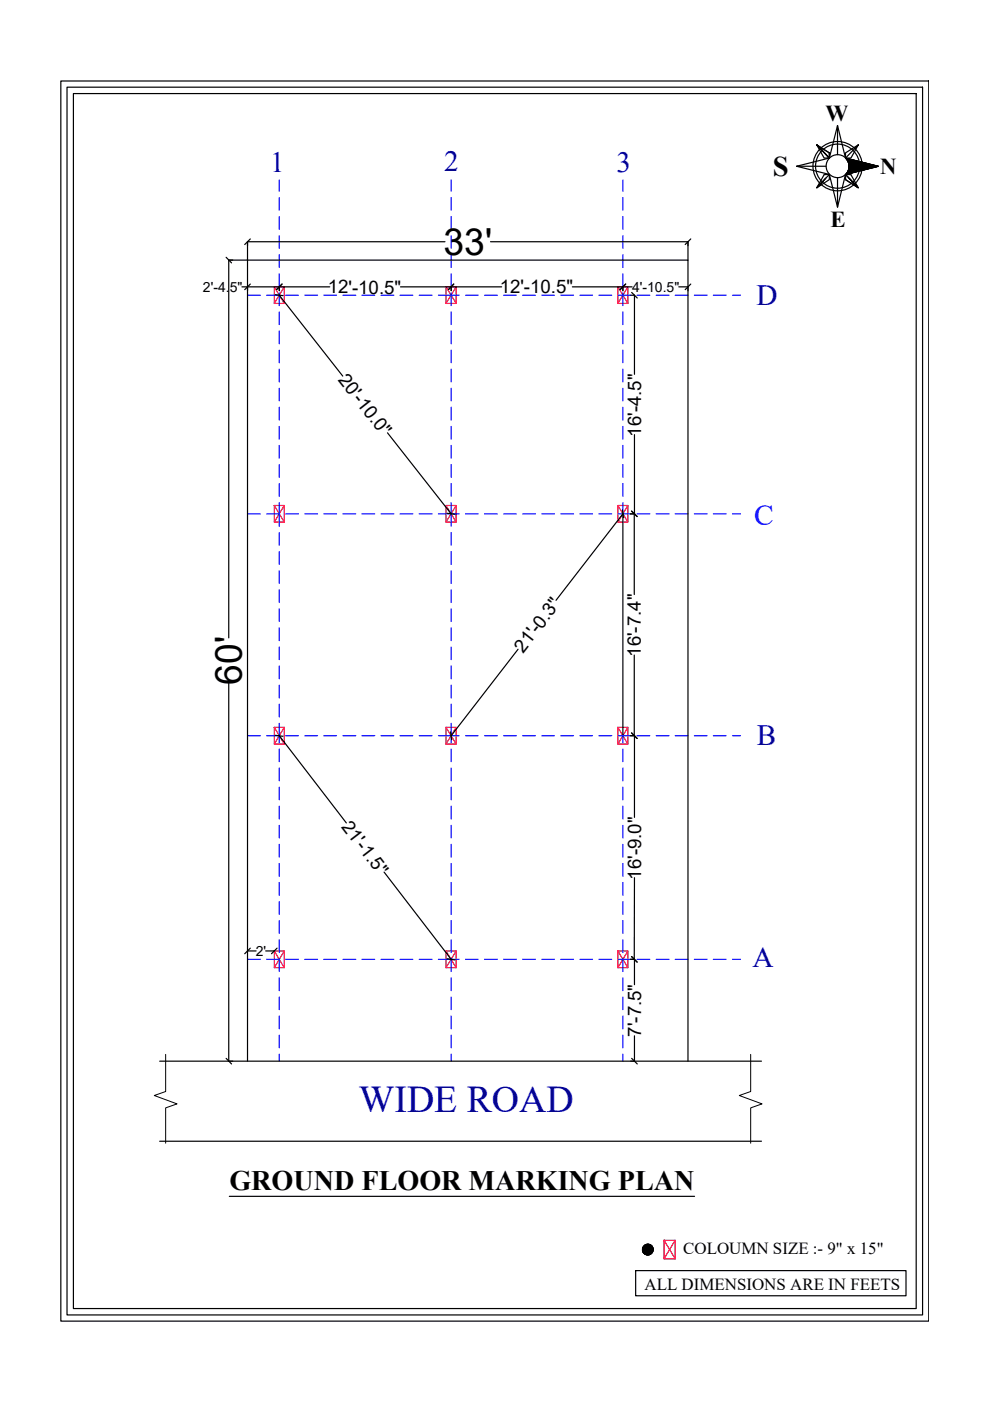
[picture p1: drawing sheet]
<svg xmlns="http://www.w3.org/2000/svg" width="210mm" height="297mm" viewBox="0 0 210 297" stroke-linecap="round" stroke-linejoin="round" font-family="sans-serif">
<!-- layer: 0 -->
<g fill="none" stroke="#000" stroke-width=".25">
<path d="M12.9 17.2h184v262.9h-184zM14.2 18.5h181.4v260.3h-181.4zM15.6 19.8h178.7v257.6h-178.7zM168.9 35.2h6.2M173.2 30.7l2.6 2.8v-1.1l-2.6-1.7 2.6 2.8h-1.1zM173.3 30.8l2.5 1.6v1.1zM175.8 37h-1.1l-1.5 2.8 2.6-2.8v1.1l-2.6 1.7 1.9-2M177.6 26.6v6.2M177.6 37.7v6.2M179.3 33.5l6.9 1.7-6.9 1.8M179.3 33.5l-1.7-6.9-1.8 6.9-6.9 1.7 6.9 1.8 1.8 6.9 1.7-6.9M179.3 37h1.1l1.6 2.8-2.7-2.8v1.1l2.7 1.7-2-2"/>
<path d="M179.3 37l2.5 2.7-2.5-1.6zM179.3 33.6h.1M179.4 33.6h.1M179.4 33.7l.1-.1-.1 .1M179.4 36.8l2.7-2.6-2.8 2.8M179.4 36.9l2.7-2.7-2.7 2.8M179.4 33.7l.2-.1-.1 .1M179.5 33.8l.2-.2-.2 .2M179.6 36.9l2.6-2.6-2.6 2.6M179.6 33.6l-.1 .2M179.7 33.6l-.1 .3M179.7 34.1l.4-.4-.4 .4"/>
<path d="M179.7 36.4l2.2-2.2-2.2 2.2M179.8 34.3l.5-.5-.5 .5M179.8 36.9l2.5-2.6-2.6 2.6M179.9 33.7l-.3 .2M179.9 33.7l-.3 .3 .3-.3M179.9 34.5l.7-.6-.7 .7M179.9 34.8l1-.9-.9 1M179.9 35.8l1.7-1.7-1.7 1.7M179.9 35.9l1.9-1.8-1.9 2M180 35l1-1-1 1M180 35.5l1.5-1.4zM180 35.2h6.2"/>
<path d="M180 33.7l-.4 .3M180.1 33.7l-.4 .4M180.2 33.8l-.5 .4M180.2 33.8l-.4 .4M180.3 33.8l-.5 .5M180.4 33.8l-.5 .6M180.5 33.8l-.6 .6 .6-.5M180.5 33.9l-.6 .6M180.7 33.9l-.8 .8M180.8 33.9l-.9 .8M180.8 33.9l-.9 .9M180.9 33.9l-.9 1 1-1"/>
<path d="M181 34l-1 1M181.1 34l-1.1 1.1M181.1 36.5l2.1-2-2 2M181.2 34l-1.2 1.2M181.3 34l-1.3 1.3M181.3 34.1l-1.3 1.3M181.4 34.1l-1.4 1.4M181.5 34.1l-1.5 1.5M181.6 34.1l-1.6 1.6M181.6 34.1l-1.7 1.6M181.8 34.1l-1.9 2M181.8 34.2l-2 2"/>
<path d="M181.9 34.2l-2.1 2.1M181.9 35.2l.8-.8-2.2 2.3M181.9 35.2l-1.5 1.5M181.9 35.2l.9-.8-2.2 2.3M181.9 35.2l-1.4 1.5M182 34.2l-2.4 2.4M182 30.7l-2.7 1.7v1.1M182 30.7l-1.6 2.8h-1.1zM182.1 36.3l1.6-1.6-1.7 1.6M182.1 35.2l-1.4 1.4M182.1 36.3h.1M182.1 36.3l1.7-1.6-1.6 1.6"/>
<path d="M182.1 35.2l-1.3 1.4M182.2 34.3l-2.7 2.6M182.2 35.8l-.6 .6M182.2 36l-.4 .4M182.2 35.6l1.1-1.1-2 2M182.2 35.3l-1.2 1.3M182.2 35.5l-.9 1M182.2 35.6l-.9 .9M182.3 34.3l-2.7 2.6M182.3 35.2l.8-.7-2 2.1zM182.3 36.2l1.6-1.5zM182.4 34.3l-2.5 2.6"/>
<path d="M182.4 34.3l-2.5 2.5M182.5 34.3l-2.5 2.5 2.5-2.4M182.5 34.4l-2.4 2.4M182.5 36.2l1.5-1.5zM182.6 34.4l-2.4 2.4M182.6 34.4l-2.4 2.4 2.5-2.4-2.4 2.3M182.7 34.4l-2.3 2.3M182.9 34.4l-.9 .8M182.9 34.4l-2.2 2.2M183 34.4l-.9 .8M183 34.4l-2.1 2.2M183 36.1l1.3-1.3-1.2 1.3"/>
<path d="M183 34.5l-2.1 2.1M183.1 34.5l-.9 .8M183.2 36l1.2-1.2-1.2 1.2M183.2 34.5l-1 1M183.3 34.5l-1.9 2M183.3 36l1.2-1.2-1.2 1.2M183.4 34.6l-1.9 1.8 .7-.6M183.4 34.6l-1.2 1.2M183.5 34.6l-1.9 1.8M183.5 34.6l-1.8 1.8M183.5 35.9l1.1-1-1.1 1M183.5 34.6l-1.3 1.4"/>
<path d="M183.6 34.6l-1.4 1.4M183.6 34.6l-1.5 1.5M183.6 34.6l-1.7 1.8M183.7 34.6l-1.6 1.5M183.8 34.7l-1.6 1.6M183.8 35.8l1-.9-1 1M183.9 35.8l.9-.9-.8 .9M183.9 34.7l-1.5 1.5M184 34.7l-1.6 1.5M184 35.8l.9-.8-.8 .8M184.1 34.7l-1.5 1.5M184.1 34.7l-1.4 1.4"/>
<path d="M184.1 34.7l-1.4 1.4 1.5-1.4-1.3 1.4M184.2 34.8l-1.3 1.3M184.3 34.8l-1.3 1.3M184.3 34.8l-1.2 1.3M184.3 35.7l.8-.7-.8 .8M184.5 34.8l-1.1 1.2M184.6 34.9l-1.1 1.1M184.6 34.9l-1 1M184.7 34.9l-1 1M184.7 35.6l.5-.6-.6 .7M184.8 35.6l.6-.6-.6 .6M184.9 35l-.8 .8"/>
<path d="M184.9 35.6l.5-.5-.4 .5M185 35l-.8 .8 .8-.8M185.1 35.5l.4-.4-.4 .4M185.1 35l-.7 .7 .8-.7M185.2 35l-.7 .7M185.2 35l-.6 .7M185.3 35l-.6 .6M185.4 35.1l-.5 .5M185.5 35.4l.3-.2-.2 .2M185.6 35.1l-.4 .4M185.6 35.1l-.3 .4M185.7 35.1l-.3 .4"/>
<path d="M185.7 35.2l-.3 .3 .4-.3M185.8 35.4l.2-.2-.2 .2M185.9 35.2l-.2 .2M186 35.2l-.1 .1 .1-.1M186 35.3h.1M186.1 35.2v.1M186.2 35.2v.1M47.9 54.6l1.2 1.1M48.5 55.1h.8M52.5 52.1v-.9v3.9h-4v80.1M52.5 51.3h41.8M53.1 50.7l-1.2 1.1"/>
<path d="M104 51.3h41.9M145.9 51.2v3.9M146.5 50.7l-1.2 1.1M51.3 60.8h7.9M53.1 60.2l-1.2 1.2M58.4 62.5l1.6 .2M59.2 60.8v.8M59.2 60.8h10.7M59.3 62.6l13.4 17.1M59.8 60.2l-1.2 1.2M84.9 60.8h21.5M95.7 60.8v.8"/>
<path d="M96.2 60.2l-1.1 1.2M121.4 60.8h12.6M132.1 60.8v.9M132.7 60.2l-1.2 1.2M133.7 62.6h.9M133.9 62l1.2 1.2M134.5 62.6v16.8M143.9 60.8h2v.9M146.5 60.2l-1.2 1.2M82.2 91.8l13.5 17.2M134.5 92.1v16.9M94.8 108.8l1.7 .2"/>
<path d="M95.7 108.9v.1M96.7 108.7v.9M132 108.1l.2 1.7M132.1 109v47M132.1 109h.1M132.1 109l-14.2 18.3M133.7 109h.9M133.9 108.4l1.2 1.1M134.5 109v17.1M109.8 137.7l-14.1 18.3M134.5 138.9v17.1M48.5 144.9v80.1"/>
<path d="M58.4 155.9l1.6 .2M59.3 155.9l14.1 18.6M95.5 155.2l.2 1.6M133.7 156h.9M133.9 155.4l1.2 1.2M134.5 156v17.3M81.4 184.9l14.2 18.5M134.5 186.1v17.3M52.5 201.6h1.8M53.1 201l-1.2 1.2M58.2 201.6h-1.9M58.7 201l-1.1 1.2"/>
<path d="M94.8 203.3l1.7 .2M133.7 203.4h.9M133.9 202.8l1.2 1.2M134.5 203.4v5.4M134.5 219.6v5.4M33.9 225h127.5M47.9 224.4l1.2 1.2M52.5 225v-169.9h93.4v169.9M133.9 224.4l1.2 1.2M33.9 242h127.5M48.6 253.6h98.7M134.8 269.4h57.3v5.3h-57.3z"/>
<path d="M136.3 265.5l1.6-1.6-1.6 1.6M136.4 265.5l1.6-1.5-1.6 1.5M136.6 265.8l1.6-1.7-1.6 1.7M136.6 265.8l1.6-1.6-1.6 1.6M136.7 264l-.3 .3M136.9 263.9l-.6 .6M137 263.8l-.7 .8M137 263.8l-.7 .9M137.1 263.8l-.9 .9M137.3 263.8l-1.1 1.1M137.4 263.8l-1.2 1.2M137.5 263.8l-1.3 1.3"/>
<path d="M137.6 263.8l-1.4 1.4M137.6 263.8l-1.3 1.4M137.7 263.8l-1.4 1.4M137.8 263.9l-1.5 1.5 1.4-1.6-1.4 1.5M137.9 263.9l-1.6 1.6M138 264l-1.6 1.6M138.1 264.1l-1.6 1.6 1.6-1.6M138.1 264.1l-1.6 1.6M138.2 264.2l-1.6 1.6M138.2 265.6l-.2 .2M138.3 264.4l-1.5 1.5 1.5-1.5M138.3 264.3l-1.6 1.6"/>
<path d="M138.3 264.4l-1.5 1.5M138.3 265.5l-.4 .4M138.4 264.4l-1.6 1.6 1.6-1.5-1.4 1.5M138.4 264.7l-1.3 1.4 1.4-1.4M138.4 265.2l-.7 .9M138.4 265.3l-.7 .7M138.5 264.7l-1.4 1.4M138.5 264.8l-1.3 1.3M138.5 264.9l-1.2 1.2 1.2-1.1M138.5 265l-1.1 1.1M138.5 265.1l-1 1M138.5 265.2l-.9 .9"/>
<circle cx="177.6" cy="35.2" r="4.7"/>
<circle cx="177.6" cy="35.2" r="5.2"/>
<circle cx="177.6" cy="35.2" r="2.43"/>
<circle cx="137.4" cy="264.9" r="1.12"/>
</g>
<g fill="none" stroke="#ff003f" stroke-width=".25">
<path d="M58.2 60.8h2.1v3.5h-2.1zM58.2 60.8l2.1 3.5M60.3 60.8l-2.1 3.5M94.6 60.8h2.1v3.5h-2.1zM94.6 60.8l2.1 3.5M96.7 60.8l-2.1 3.5M131 60.8h2.1v3.5h-2.1zM131 60.8l2.1 3.5M133.1 60.8l-2.1 3.5M58.2 107.2h2.1v3.5h-2.1zM58.2 107.2l2.1 3.5M60.3 107.2l-2.1 3.5"/>
<path d="M94.6 107.2h2.1v3.5h-2.1zM94.6 107.2l2.1 3.5M96.7 107.2l-2.1 3.5M131 107.2h2.1v3.5h-2.1zM131 107.2l2.1 3.5M133.1 107.2l-2.1 3.5M58.2 154.2h2.1v3.6h-2.1zM58.2 154.2l2.1 3.6M60.3 154.2l-2.1 3.6M94.6 154.2h2.1v3.6h-2.1zM94.6 154.2l2.1 3.6M96.7 154.2l-2.1 3.6"/>
<path d="M131 154.2h2.1v3.6h-2.1zM131 154.2l2.1 3.6M133.1 154.2l-2.1 3.6M58.2 201.6h2.1v3.6h-2.1zM58.2 201.6l2.1 3.6M60.3 201.6l-2.1 3.6M94.6 201.6h2.1v3.6h-2.1zM94.6 201.6l2.1 3.6M96.7 201.6l-2.1 3.6M131 201.6h2.1v3.6h-2.1zM131 201.6l2.1 3.6M133.1 201.6l-2.1 3.6"/>
</g>
<g fill="none" stroke="#00f" stroke-width=".25">
<path d="M59.2 38.2v2.3M95.7 38.2v2.3M132.1 38.2v2.3M59.2 41.9v2.7M59.2 45.9v2.7M59.2 50v2.6M59.2 54v2.7M59.2 58.1v2.6M95.7 41.9v2.7M95.7 45.9v2.7M95.7 50v2.6M95.7 54v2.7"/>
<path d="M95.7 58.1v2.6M132.1 41.9v2.7M132.1 45.9v2.7M132.1 50v2.6M132.1 54v2.7M132.1 58.1v2.6M52.5 62.6h2.7M56.5 62.6h2.8M59.2 62.1v2.7M59.2 66.2v2.6M59.2 70.2v2.7M59.2 74.2v2.7"/>
<path d="M59.2 78.3v2.7M60.6 62.6h2.7M64.6 62.6h2.7M68.7 62.6h2.7M72.7 62.6h2.7M76.7 62.6h2.7M80.8 62.6h2.7M84.8 62.6h2.7M88.9 62.6h2.7M92.9 62.6h4.5M95.7 62.1v2.7M95.7 66.2v2.6"/>
<path d="M95.7 70.2v2.7M95.7 74.2v2.7M95.7 78.3v2.7M98.7 62.6h2.7M102.7 62.6h2.7M106.8 62.6h2.7M110.8 62.6h2.7M114.9 62.6h2.6M118.9 62.6h2.7M123 62.6h2.6M127 62.6h2.7M131 62.6h2.7"/>
<path d="M132.1 62.1v2.7M132.1 66.2v2.6M132.1 70.2v2.7M132.1 74.2v2.7M132.1 78.3v2.7M135.1 62.6h2.7M139.1 62.6h2.7M143.2 62.6h2.7M147.2 62.6h2.7M151.2 62.6h2.8M155.3 62.6h1.7M59.2 82.3v2.7"/>
<path d="M59.2 86.3v2.8M59.2 90.4v2.7M59.2 94.4v2.7M59.2 98.5v2.7M95.7 82.3v2.7M95.7 86.3v2.8M95.7 90.4v2.7M95.7 94.4v2.7M95.7 98.5v2.7M132.1 82.3v2.7M132.1 86.3v2.8M132.1 90.4v2.7"/>
<path d="M132.1 94.4v2.7M132.1 98.5v2.7M52.5 109h2.7M56.5 109h2.8M59.2 106.6v5M59.2 102.5v2.7M59.2 112.9v2.7M59.2 117v2.7M60.6 109h2.7M64.6 109h2.7M68.7 109h2.7M72.7 109h2.7"/>
<path d="M76.7 109h2.7M80.8 109h2.7M84.8 109h2.7M88.9 109h2.7M92.9 109h4.5M95.7 106.6v5M95.7 102.5v2.7M95.7 112.9v2.7M95.7 117v2.7M98.7 109h2.7M102.7 109h2.7M106.8 109h2.7"/>
<path d="M110.8 109h2.7M114.9 109h2.6M118.9 109h2.7M123 109h2.6M127 109h2.7M131 109h2.7M132.1 102.5v2.7M132.1 106.6v2.4M135.1 109h2.7M139.1 109h2.7M143.2 109h2.7M147.2 109h2.7"/>
<path d="M151.2 109h2.8M155.3 109h1.7M59.2 121v2.7M59.2 125v2.7M59.2 129.1v2.7M59.2 133.1v2.7M59.2 137.2v2.7M95.7 121v2.7M95.7 125v2.7M95.7 129.1v2.7M95.7 133.1v2.7M95.7 137.2v2.7"/>
<path d="M52.5 156h2.7M56.5 156h2.8M59.2 153.4v4.1M59.2 141.2v2.7M59.2 145.3v2.7M59.2 149.3v2.7M59.2 158.8v2.7M60.6 156h2.7M64.6 156h2.7M68.7 156h2.7M72.7 156h2.7M76.7 156h2.7"/>
<path d="M80.8 156h2.7M84.8 156h2.7M88.9 156h2.7M92.9 156h4.5M95.7 153.4v4.1M95.7 141.2v2.7M95.7 145.3v2.7M95.7 149.3v2.7M95.7 158.8v2.7M98.7 156h2.7M102.7 156h2.7M106.8 156h2.7"/>
<path d="M110.8 156h2.7M114.9 156h2.6M118.9 156h2.7M123 156h2.6M127 156h2.7M131 156h2.7M132.1 156v1.5M132.1 158.8v2.7M135.1 156h2.7M139.1 156h2.7M143.2 156h2.7M147.2 156h2.7"/>
<path d="M151.2 156h2.8M155.3 156h1.7M59.2 162.8v2.8M59.2 166.9v2.7M59.2 170.9v2.7M59.2 175v2.7M59.2 179v2.7M95.7 162.8v2.8M95.7 166.9v2.7M95.7 170.9v2.7M95.7 175v2.7M95.7 179v2.7"/>
<path d="M132.1 162.8v2.8M132.1 166.9v2.7M132.1 170.9v2.7M132.1 175v2.7M132.1 179v2.7M59.2 183.1v2.7M59.2 187.1v2.7M59.2 191.2v2.7M59.2 195.2v2.7M59.2 199.2v2.8M95.7 183.1v2.7M95.7 187.1v2.7"/>
<path d="M95.7 191.2v2.7M95.7 195.2v2.7M95.7 199.2v2.8M132.1 183.1v2.7M132.1 187.1v2.7M132.1 191.2v2.7M132.1 195.2v2.7M132.1 199.2v2.8M52.5 203.4h2.7M56.5 203.4h2.8M59.2 203.3v2.7M59.2 207.3v2.7"/>
<path d="M59.2 211.4v2.7M59.2 215.4v2.7M59.2 219.5v2.7M60.6 203.4h2.7M64.6 203.4h2.7M68.7 203.4h2.7M72.7 203.4h2.7M76.7 203.4h2.7M80.8 203.4h2.7M84.8 203.4h2.7M88.9 203.4h2.7M92.9 203.4h4.5"/>
<path d="M95.7 203.3v2.7M95.7 207.3v2.7M95.7 211.4v2.7M95.7 215.4v2.7M95.7 219.5v2.7M98.7 203.4h2.7M102.7 203.4h2.7M106.8 203.4h2.7M110.8 203.4h2.7M114.9 203.4h2.6M118.9 203.4h2.7M123 203.4h2.6"/>
<path d="M127 203.4h2.7M131 203.4h2.7M132.1 203.3v2.7M132.1 207.3v2.7M132.1 211.4v2.7M132.1 215.4v2.7M132.1 219.5v2.7M135.1 203.4h2.7M139.1 203.4h2.7M143.2 203.4h2.7M147.2 203.4h2.7M151.2 203.4h2.8"/>
<path d="M155.3 203.4h1.7M59.2 223.5v1.5M95.7 223.5v1.5M132.1 223.5v1.5"/>
</g>
<!-- layer: wall -->
<path d="M35.1 223.5v7.9l-2.4 .9 4.8 1.7-2.4 .9v7.5M159.2 223.5v7.9l-2.5 .9 4.9 1.7-2.4 .9v7.5" fill="none" stroke="#000" stroke-width=".21"/>
<!-- layer: 0 -->
<path d="M140.8 263h2.4v3.9h-2.4zM140.8 263l2.4 3.9M143.2 263l-2.4 3.9" fill="none" stroke="#f00" stroke-width=".25"/>
<g fill="#000" stroke="#000" stroke-width=".21">
<circle cx="182.7" cy="34.4" r=".07"/>
<circle cx="182.8" cy="35.2" r=".07"/>
<circle cx="186.1" cy="35.2" r=".07"/>
</g>
<text font-size="8" fill="#0000a3" x="76.1" y="235.8">WIDE ROAD</text>
<g font-size="7.9">
<text x="94.1" y="54">33'</text>
<text x="51.3" y="145.2" transform="rotate(-90 51.3 145.2)">60'</text>
</g>
<g font-size="6.2" fill="#0000a3">
<text x="57.3" y="36.6">1</text>
<text x="94.2" y="36.3">2</text>
<text x="130.7" y="36.4">3</text>
<text x="160.4" y="64.6">D</text>
<text x="160.5" y="158">B</text>
<text x="159.6" y="205.1">A</text>
</g>
<text font-size="6.2" fill="#00f" x="159.9" y="111.3">C</text>
<g font-size="6">
<text x="163.9" y="37.4">S</text>
<text x="48.6" y="252.3">GROUND FLOOR MARKING PLAN</text>
</g>
<g font-size="4.8">
<text x="175" y="25.7">W</text>
<text x="186.6" y="36.9">N</text>
<text x="176.1" y="48.2">E</text>
</g>
<g font-size="4">
<text x="69.5" y="62.2">12'-10.5&quot;</text>
<text x="105.9" y="62.2">12'-10.5&quot;</text>
<text x="71.5" y="80.5" transform="rotate(52 71.5 80.5)">20'-10.0&quot;</text>
<text x="135.9" y="92.6" transform="rotate(-90 135.9 92.6)">16'-4.5&quot;</text>
<text x="110.9" y="138.6" transform="rotate(-52 110.9 138.6)">21'-0.3&quot;</text>
<text x="135.9" y="139.3" transform="rotate(-90 135.9 139.3)">16'-7.4&quot;</text>
<text x="72.2" y="175.3" transform="rotate(52 72.2 175.3)">21'-1.5&quot;</text>
<text x="135.9" y="186.5" transform="rotate(-90 135.9 186.5)">16'-9.0&quot;</text>
<text x="135.9" y="219.8" transform="rotate(-90 135.9 219.8)">7'-7.5&quot;</text>
</g>
<g font-size="3.6">
<text x="144.9" y="265.8">COLOUMN SIZE :- 9&quot; x 15&quot;</text>
<text x="136.6" y="273.5">ALL DIMENSIONS ARE IN FEETS</text>
</g>
<g font-size="3">
<text x="43" y="61.9">2'-4.5&quot;</text>
<text x="134" y="61.9">4'-10.5&quot;</text>
<text x="54.2" y="202.7">2'</text>
</g>
</svg>
